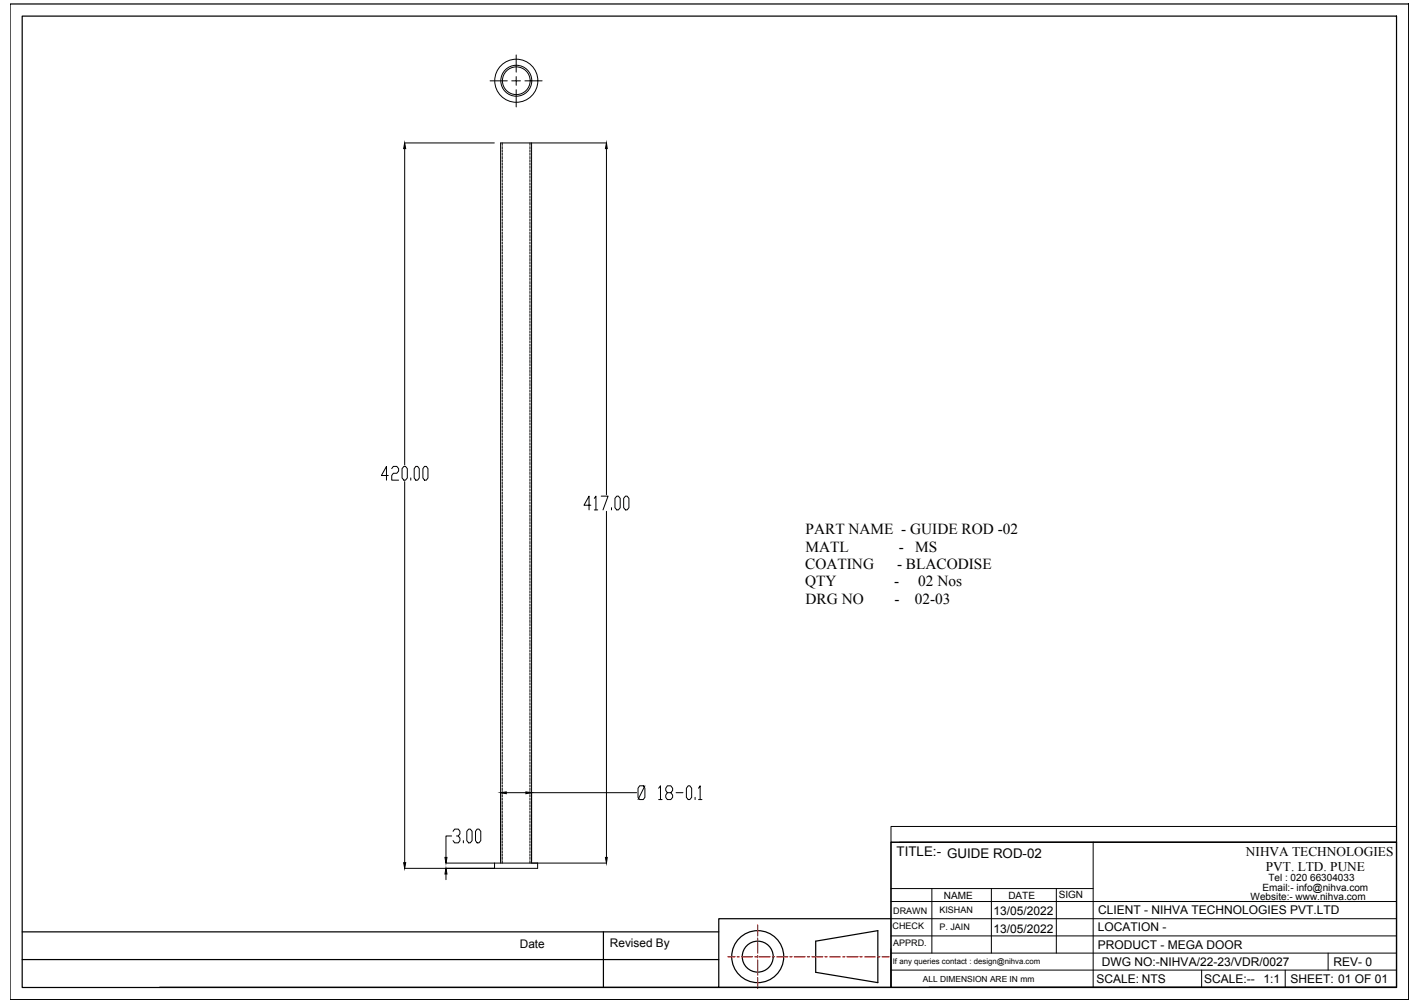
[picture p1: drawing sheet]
<svg xmlns="http://www.w3.org/2000/svg" width="297mm" height="210mm" viewBox="0 0 297 210" stroke-linecap="round" stroke-linejoin="round" font-family="sans-serif">
<!-- layer: 0 -->
<g fill="none" stroke="#000" stroke-width=".21">
<path d="M102.5 16.9h3.6M108 16v.9h-1M108 11.5v3.6M108 18.8v3.6M108.9 16.9h-.9v1M109.8 16.9h3.6M84.7 29.9h18.7M84.7 31.1v66.2M105.1 29.9v.5M105.1 30.7v.4M105.1 31.4v.4M105.1 32v.5"/>
<path d="M105.1 32.8v.4M105.1 33.4v.5M105.1 34.1v.5M105.1 34.8v.4M105.1 35.5v.5M105.1 36.2v.4M105.1 36.9v.4M105.1 37.6v.4M105.1 38.3v.4M105.1 38.9v.5M105.1 39.6v.5M110.9 29.9v.5"/>
<path d="M110.9 30.7v.4M110.9 31.4v.4M110.9 32v.5M110.9 32.8v.4M110.9 33.4v.5M110.9 34.1v.5M110.9 34.8v.4M110.9 35.5v.5M110.9 36.2v.4M110.9 36.9v.4M110.9 37.6v.4M110.9 38.3v.4"/>
<path d="M110.9 38.9v.5M110.9 39.6v.5M111.2 29.9h15.7M126.9 31.1v72.4M105.1 40.3v.5M105.1 41v.5M105.1 41.7v.4M105.1 42.4v.4M105.1 43.1v.4M105.1 43.8v.4M105.1 44.4v.5M105.1 45.1v.5"/>
<path d="M105.1 45.8v.5M105.1 46.5v.5M105.1 47.2v.5M105.1 47.9v.4M105.1 48.6v.5M105.1 49.3v.4M105.1 49.9v.5M105.1 50.7v.4M105.1 51.3v.5M105.1 52v.5M105.1 52.7v.5M105.1 53.4v.5"/>
<path d="M105.1 54.1v.5M105.1 54.8v.4M105.1 55.4v.5M105.1 56.2v.4M105.1 56.8v.5M105.1 57.5v.5M105.1 58.2v.5M105.1 58.9v.5M105.1 59.6v.5M110.9 40.3v.5M110.9 41v.5M110.9 41.7v.4"/>
<path d="M110.9 42.4v.4M110.9 43.1v.4M110.9 43.8v.4M110.9 44.4v.5M110.9 45.1v.5M110.9 45.8v.5M110.9 46.5v.5M110.9 47.2v.5M110.9 47.9v.4M110.9 48.6v.5M110.9 49.3v.4M110.9 49.9v.5"/>
<path d="M110.9 50.7v.4M110.9 51.3v.5M110.9 52v.5M110.9 52.7v.5M110.9 53.4v.5M110.9 54.1v.5M110.9 54.8v.4M110.9 55.4v.5M110.9 56.2v.4M110.9 56.8v.5M110.9 57.5v.5M110.9 58.2v.5"/>
<path d="M110.9 58.9v.5M110.9 59.6v.5M105.1 60.3v.4M105.1 61v.4M105.1 61.7v.4M105.1 62.3v.5M105.1 63v.5M105.1 63.7v.5M105.1 64.4v.5M105.1 65.1v.5M105.1 65.8v.4M105.1 66.5v.5"/>
<path d="M105.1 67.2v.4M105.1 67.8v.5M105.1 68.6v.4M105.1 69.2v.5M105.1 69.9v.5M105.1 70.6v.5M105.1 71.3v.4M105.1 72v.5M105.1 72.7v.4M105.1 73.3v.5M105.1 74.1v.4M105.1 74.7v.5"/>
<path d="M105.1 75.4v.5M105.1 76.1v.5M105.1 76.8v.5M105.1 77.5v.5M105.1 78.2v.4M105.1 78.9v.4M105.1 79.6v.4M110.9 60.3v.4M110.9 61v.4M110.9 61.7v.4M110.9 62.3v.5M110.9 63v.5"/>
<path d="M110.9 63.7v.5M110.9 64.4v.5M110.9 65.1v.5M110.9 65.8v.4M110.9 66.5v.5M110.9 67.2v.4M110.9 67.8v.5M110.9 68.6v.4M110.9 69.2v.5M110.9 69.9v.5M110.9 70.6v.5M110.9 71.3v.4"/>
<path d="M110.9 72v.5M110.9 72.7v.4M110.9 73.3v.5M110.9 74.1v.4M110.9 74.7v.5M110.9 75.4v.5M110.9 76.1v.5M110.9 76.8v.5M110.9 77.5v.5M110.9 78.2v.4M110.9 78.9v.4M110.9 79.6v.4"/>
<path d="M81.2 99.5h-1.4l1-1.9v2.9M81.9 98.1l.4-.5h.7l.4 .5v.5l-.4 .4h-.7l-.4 .5v1h1.5M84.5 97.6h.3l.4 .5v1.9l-.4 .5h-.3l-.4-.5v-1.9zM87 97.6h.4l.3 .5v1.9l-.3 .5h-.4l-.4-.5v-1.9zM88.8 97.6h.4l.3 .5v1.9l-.3 .5h-.4l-.3-.5v-1.9zM105.1 80.2v.5M105.1 80.9v.5M105.1 81.6v.5M105.1 82.3v.5M105.1 83v.5M105.1 83.7v.4M105.1 84.4v.4"/>
<path d="M105.1 85.1v.4M105.1 85.8v.4M105.1 86.4v.5M105.1 87.2v.4M105.1 87.8v.5M105.1 88.5v.5M105.1 89.2v.4M105.1 89.9v.5M105.1 90.6v.4M105.1 91.3v.4M105.1 92v.4M105.1 92.7v.4"/>
<path d="M105.1 93.3v.5M105.1 94v.5M105.1 94.7v.5M105.1 95.4v.5M105.1 96.1v.4M105.1 96.8v.4M105.1 97.5v.4M105.1 98.2v.4M105.1 98.8v.5M105.1 99.6v.4M110.9 80.2v.5M110.9 80.9v.5"/>
<path d="M110.9 81.6v.5M110.9 82.3v.5M110.9 83v.5M110.9 83.7v.4M110.9 84.4v.4M110.9 85.1v.4M110.9 85.8v.4M110.9 86.4v.5M110.9 87.2v.4M110.9 87.8v.5M110.9 88.5v.5M110.9 89.2v.4"/>
<path d="M110.9 89.9v.5M110.9 90.6v.4M110.9 91.3v.4M110.9 92v.4M110.9 92.7v.4M110.9 93.3v.5M110.9 94v.5M110.9 94.7v.5M110.9 95.4v.5M110.9 96.1v.4M110.9 96.8v.4M110.9 97.5v.4"/>
<path d="M110.9 98.2v.4M110.9 98.8v.5M110.9 99.6v.4M84.7 100.8v79.7M85.9 100v.5M105.1 100.2v.5M105.1 100.9v.5M105.1 101.6v.5M105.1 102.3v.4M105.1 103v.4M105.1 103.7v.4M105.1 104.3v.5"/>
<path d="M105.1 105.1v.4M105.1 105.7v.5M105.1 106.4v.5M105.1 107.1v.5M105.1 107.8v.5M105.1 108.5v.5M105.1 109.2v.4M105.1 109.8v.5M105.1 110.6v.4M105.1 111.2v.5M105.1 111.9v.5M105.1 112.6v.5"/>
<path d="M105.1 113.3v.5M105.1 114v.5M105.1 114.7v.4M105.1 115.4v.4M105.1 116.1v.4M105.1 116.7v.5M105.1 117.4v.5M105.1 118.1v.5M105.1 118.8v.5M105.1 119.5v.5M110.9 100.2v.5M110.9 100.9v.5"/>
<path d="M110.9 101.6v.5M110.9 102.3v.4M110.9 103v.4M110.9 103.7v.4M110.9 104.3v.5M110.9 105.1v.4M110.9 105.7v.5M110.9 106.4v.5M110.9 107.1v.5M110.9 107.8v.5M110.9 108.5v.5M110.9 109.2v.4"/>
<path d="M110.9 109.8v.5M110.9 110.6v.4M110.9 111.2v.5M110.9 111.9v.5M110.9 112.6v.5M110.9 113.3v.5M110.9 114v.5M110.9 114.7v.4M110.9 115.4v.4M110.9 116.1v.4M110.9 116.7v.5M110.9 117.4v.5"/>
<path d="M110.9 118.1v.5M110.9 118.8v.5M110.9 119.5v.5M123.6 105.7h-1.4l1-1.9v2.9M124.3 104.3l.4-.5v2.9M124.3 106.7h.7M125.8 103.8h1.4l-1.1 2.9M126.9 107v72.4M127.9 106.2v.5M129 103.8h.4l.3 .5v1.9l-.3 .5h-.4l-.4-.5v-1.9zM130.8 103.8h.4l.4 .5v1.9l-.4 .5h-.4l-.3-.5v-1.9zM105.1 120.2v.4"/>
<path d="M105.1 120.9v.5M105.1 121.6v.4M105.1 122.2v.5M105.1 123v.4M105.1 123.6v.5M105.1 124.3v.5M105.1 125v.5M105.1 125.7v.4M105.1 126.4v.5M105.1 127.1v.4M105.1 127.7v.5M105.1 128.5v.4"/>
<path d="M105.1 129.1v.5M105.1 129.8v.5M105.1 130.5v.5M105.1 131.2v.5M105.1 131.9v.5M105.1 132.6v.4M105.1 133.3v.4M105.1 134v.4M105.1 134.6v.5M105.1 135.3v.5M105.1 136v.5M105.1 136.7v.5"/>
<path d="M105.1 137.4v.5M105.1 138.1v.4M105.1 138.8v.5M105.1 139.5v.4M110.9 120.2v.4M110.9 120.9v.5M110.9 121.6v.4M110.9 122.2v.5M110.9 123v.4M110.9 123.6v.5M110.9 124.3v.5M110.9 125v.5"/>
<path d="M110.9 125.7v.4M110.9 126.4v.5M110.9 127.1v.4M110.9 127.7v.5M110.9 128.5v.4M110.9 129.1v.5M110.9 129.8v.5M110.9 130.5v.5M110.9 131.2v.5M110.9 131.9v.5M110.9 132.6v.4M110.9 133.3v.4"/>
<path d="M110.9 134v.4M110.9 134.6v.5M110.9 135.3v.5M110.9 136v.5M110.9 136.7v.5M110.9 137.4v.5M110.9 138.1v.4M110.9 138.8v.5M110.9 139.5v.4M105.1 140.2v.4M105.1 140.8v.5M105.1 141.5v.5"/>
<path d="M105.1 142.2v.5M105.1 142.9v.5M105.1 143.6v.4M105.1 144.3v.5M105.1 145v.4M105.1 145.7v.4M105.1 146.4v.4M105.1 147.1v.4M105.1 147.7v.5M105.1 148.4v.5M105.1 149.1v.5M105.1 149.8v.5"/>
<path d="M105.1 150.5v.4M105.1 151.2v.4M105.1 151.9v.4M105.1 152.6v.4M105.1 153.2v.5M105.1 154v.4M105.1 154.6v.5M105.1 155.3v.5M105.1 156v.4M105.1 156.7v.4M105.1 157.4v.4M105.1 158.1v.4"/>
<path d="M105.1 158.7v.5M105.1 159.5v.4M110.9 140.2v.4M110.9 140.8v.5M110.9 141.5v.5M110.9 142.2v.5M110.9 142.9v.5M110.9 143.6v.4M110.9 144.3v.5M110.9 145v.4M110.9 145.7v.4M110.9 146.4v.4"/>
<path d="M110.9 147.1v.4M110.9 147.7v.5M110.9 148.4v.5M110.9 149.1v.5M110.9 149.8v.5M110.9 150.5v.4M110.9 151.2v.4M110.9 151.9v.4M110.9 152.6v.4M110.9 153.2v.5M110.9 154v.4M110.9 154.6v.5"/>
<path d="M110.9 155.3v.5M110.9 156v.4M110.9 156.7v.4M110.9 157.4v.4M110.9 158.1v.4M110.9 158.7v.5M110.9 159.5v.4M94.5 174.9h-1.2v4.5M94.8 174l.3-.5h.8l.3 .5v.5l-.3 .4h-.4M95.9 174.9l.3 .5v.5l-.3 .5h-.8l-.3-.5M96.9 175.9v.5M98 173.5h.4l.3 .5v1.9l-.3 .5h-.4l-.4-.5v-1.9z"/>
<path d="M99.8 173.5h.4l.4 .5v1.9l-.4 .5h-.4l-.3-.5v-1.9zM105.1 160.1v.5M105.1 160.8v.5M105.1 161.5v.5M105.1 162.2v.5M105.1 162.9v.5M105.1 163.6v.4M105.1 164.3v.4M105.1 165v.4M105.1 165.6v.5M105.1 166.3v.5M105.1 167v.5"/>
<path d="M105.1 167.7v.5M105.1 168.4v.5M105.1 169.1v.4M105.1 169.8v.4M105.1 170.5v.4M105.1 171.1v.5M105.1 171.8v.5M105.1 172.5v.5M105.1 173.2v.5M105.1 173.9v.5M105.1 174.6v.4M105.1 175.3v.5"/>
<path d="M105.1 176v.4M105.1 176.6v.5M105.1 177.4v.4M105.1 178v.5M105.1 178.7v.5M105.1 179.4v.5M105.9 165.9h4.1M110.9 160.1v.5M110.9 160.8v.5M110.9 161.5v.5M110.9 162.2v.5M110.9 162.9v.5"/>
<path d="M110.9 163.6v.4M110.9 164.3v.4M110.9 165v.4M110.9 165.6v.5M110.9 166.3v.5M110.9 167v.5M110.9 167.7v.5M110.9 168.4v.5M110.9 169.1v.4M110.9 169.8v.4M110.9 170.5v.4M110.9 171.1v.5"/>
<path d="M110.9 171.8v.5M110.9 172.5v.5M110.9 173.2v.5M110.9 173.9v.5M110.9 174.6v.4M110.9 175.3v.5M110.9 176v.4M110.9 176.6v.5M110.9 177.4v.4M110.9 178v.5M110.9 178.7v.5M110.9 179.4v.5"/>
<path d="M111.2 165.9h22M133.8 164.5h.8l.3 .5v1.9l-.3 .4h-.8l-.3-.4v-1.9zM134.9 164.5l-1.4 2.8M137.8 165l.4-.5v2.8M137.8 167.3h.7M139.6 165.9l-.3-.5v-.4l.3-.5h.7l.4 .5v.4l-.4 .5h-.7l-.3 .5v.5l.3 .4h.7l.4-.4v-.5l-.4-.5M141.4 165.9h1.5M144 164.5h.3l.4 .5v1.9l-.4 .4h-.3l-.4-.4v-1.9zM145.4 166.9v.4M146.1 165l.4-.5v2.8M146.1 167.3h.7M186.4 173h105.7v3.3h-105.7z"/>
<path d="M186.4 176.3v30.3M188.2 176.3h103.9M228.7 176.3v30.3M93.3 180.6h33.6M93.3 182.9v1.2M103.4 180.6v1.1M104.7 180.6v-150.7h6.5v150.7M105.1 180.1v.5M110.9 180.1v.5M112.5 180.6v1.1h-27.8M186.4 199.5h105.7M186.4 195.9h105.7"/>
<path d="M186.4 192.3h105.7M186.4 188.7h105.7M186.4 186h42.3M194.9 186v13.5M207.4 186v13.5M221 186v13.5M277.8 199.5v3.5M186.4 203h105.7M251.4 203v3.6M268.8 203v3.6"/>
<circle cx="108" cy="16.9" r="4.5"/>
<circle cx="108" cy="16.9" r="3.2"/>
<circle cx="108" cy="16.9" r="2.9"/>
</g>
<path d="M84.7 29.9l.2 1.2h-.5zM126.9 29.9l.1 1.2h-.4zM93.1 179.4h.4l-.2 1.2zM104.7 165.9l1.2-.2v.4zM110 165.7l1.2 .2-1.2 .2zM126.6 179.4h.4l-.1 1.2zM84.4 180.5h.5l-.2 1.2zM93.3 181.7l.2 1.2h-.4z" fill="#000" stroke="#000" stroke-width=".21"/>
<g fill="none" stroke="#000" stroke-width=".25">
<path d="M2.1 .8h292.6v208.4h-292.6zM4.6 3.4h287.5v203.3h-287.5zM186.4 176.3h105.7v30.3h-105.7zM4.6 195h145.8M126.2 195v11.7M170.6 197l13-2.2v10.8l-13-2.1zM186.4 192.3h-36v14.3h-117M4.6 200.8h145.8M150.4 206.6h36M194.3 206.6h97.8"/>
<circle cx="158.5" cy="200.2" r="5.4"/>
<circle cx="158.5" cy="200.2" r="3.2"/>
</g>
<g fill="none" stroke="#f00" stroke-width=".25">
<path d="M158.5 193.6v2.3M158.5 196.3v.5M158.5 197.2v2.3M158.5 200v.4M152.3 200.2h1.4M154.2 200.2h.5M155.1 200.2h2.3M157.9 200.2h.5M158.5 200.9v2.3M158.5 203.7v.4M158.5 204.6v2.3M158.8 200.2h2.3"/>
<path d="M161.6 200.2h.4M162.5 200.2h2.3M165.2 200.2h.5M166.1 200.2h2.3M168.9 200.2h.5M169.8 200.2h2.3M172.6 200.2h.4M173.5 200.2h2.3M176.3 200.2h.4M177.2 200.2h2.3M179.9 200.2h.5M180.8 200.2h2.3"/>
<path d="M183.6 200.2h.5M184.5 200.2h1.5"/>
</g>
<g font-size="3.2">
<text x="168.5" y="111.8">PART NAME - GUIDE ROD -02</text>
<text x="168.4" y="119.1">COATING</text>
<text x="168.5" y="115.5">MATL</text>
<text x="187.6" y="119.1">- BLACODISE</text>
<text x="188" y="115.5">-</text>
<text x="191.5" y="115.5">MS</text>
<text x="168.4" y="122.7">QTY</text>
<text x="187" y="122.7">-</text>
<text x="192.1" y="122.7">02 Nos</text>
<text x="168.5" y="126.3">DRG NO</text>
<text x="187.1" y="126.3">-</text>
<text x="191.4" y="126.3">02-03</text>
</g>
<g font-size="2.8">
<text x="187.6" y="179.2">TITLE:- GUIDE ROD-02</text>
<text x="260.6" y="179.1">NIHVA TECHNOLOGIES</text>
<text x="264.8" y="182.3">PVT. LTD. PUNE</text>
</g>
<g font-size="2.5">
<text x="207.8" y="191.6">13/05/2022</text>
<text x="229.7" y="191.3">CLIENT - NIHVA TECHNOLOGIES PVT.LTD</text>
<text x="207.8" y="195.2">13/05/2022</text>
<text x="229.6" y="194.9">LOCATION -</text>
<text x="108.7" y="198.5">Date</text>
<text x="127.6" y="198.2">Revised By</text>
<text x="229.6" y="198.5">PRODUCT - MEGA DOOR</text>
<text x="230.5" y="202.1">DWG NO:-NIHVA/22-23/VDR/0027</text>
<text x="279" y="202.1">REV- 0</text>
<text x="229.3" y="205.7">SCALE: NTS</text>
<text x="251.9" y="205.7">SCALE:--</text>
<text x="264.3" y="205.7">1:1</text>
<text x="269.9" y="205.7">SHEET: 01 OF 01</text>
</g>
<g font-size="2.1">
<text x="265.3" y="184.4">Tel : 020 66304033</text>
<text x="197.4" y="188.1">NAME</text>
<text x="210.9" y="188.2">DATE</text>
<text x="221.5" y="188">SIGN</text>
<text x="261.6" y="188.4">Website:- www.nihva.com</text>
<text x="264.1" y="186.5">Email:- info@nihva.com</text>
</g>
<g font-size="1.9">
<text x="186.8" y="191.2">DRAWN</text>
<text x="196.5" y="191.1">KISHAN</text>
<text x="186.7" y="194.4">CHECK</text>
<text x="186.8" y="198">APPRD.</text>
<text x="196.5" y="194.7">P. JAIN</text>
</g>
<text font-size="1.8" x="193" y="205.4">ALL DIMENSION ARE IN mm</text>
<text font-size="1.6" x="186.8" y="201.7">If any queries contact : design@nihva.com</text>
</svg>
